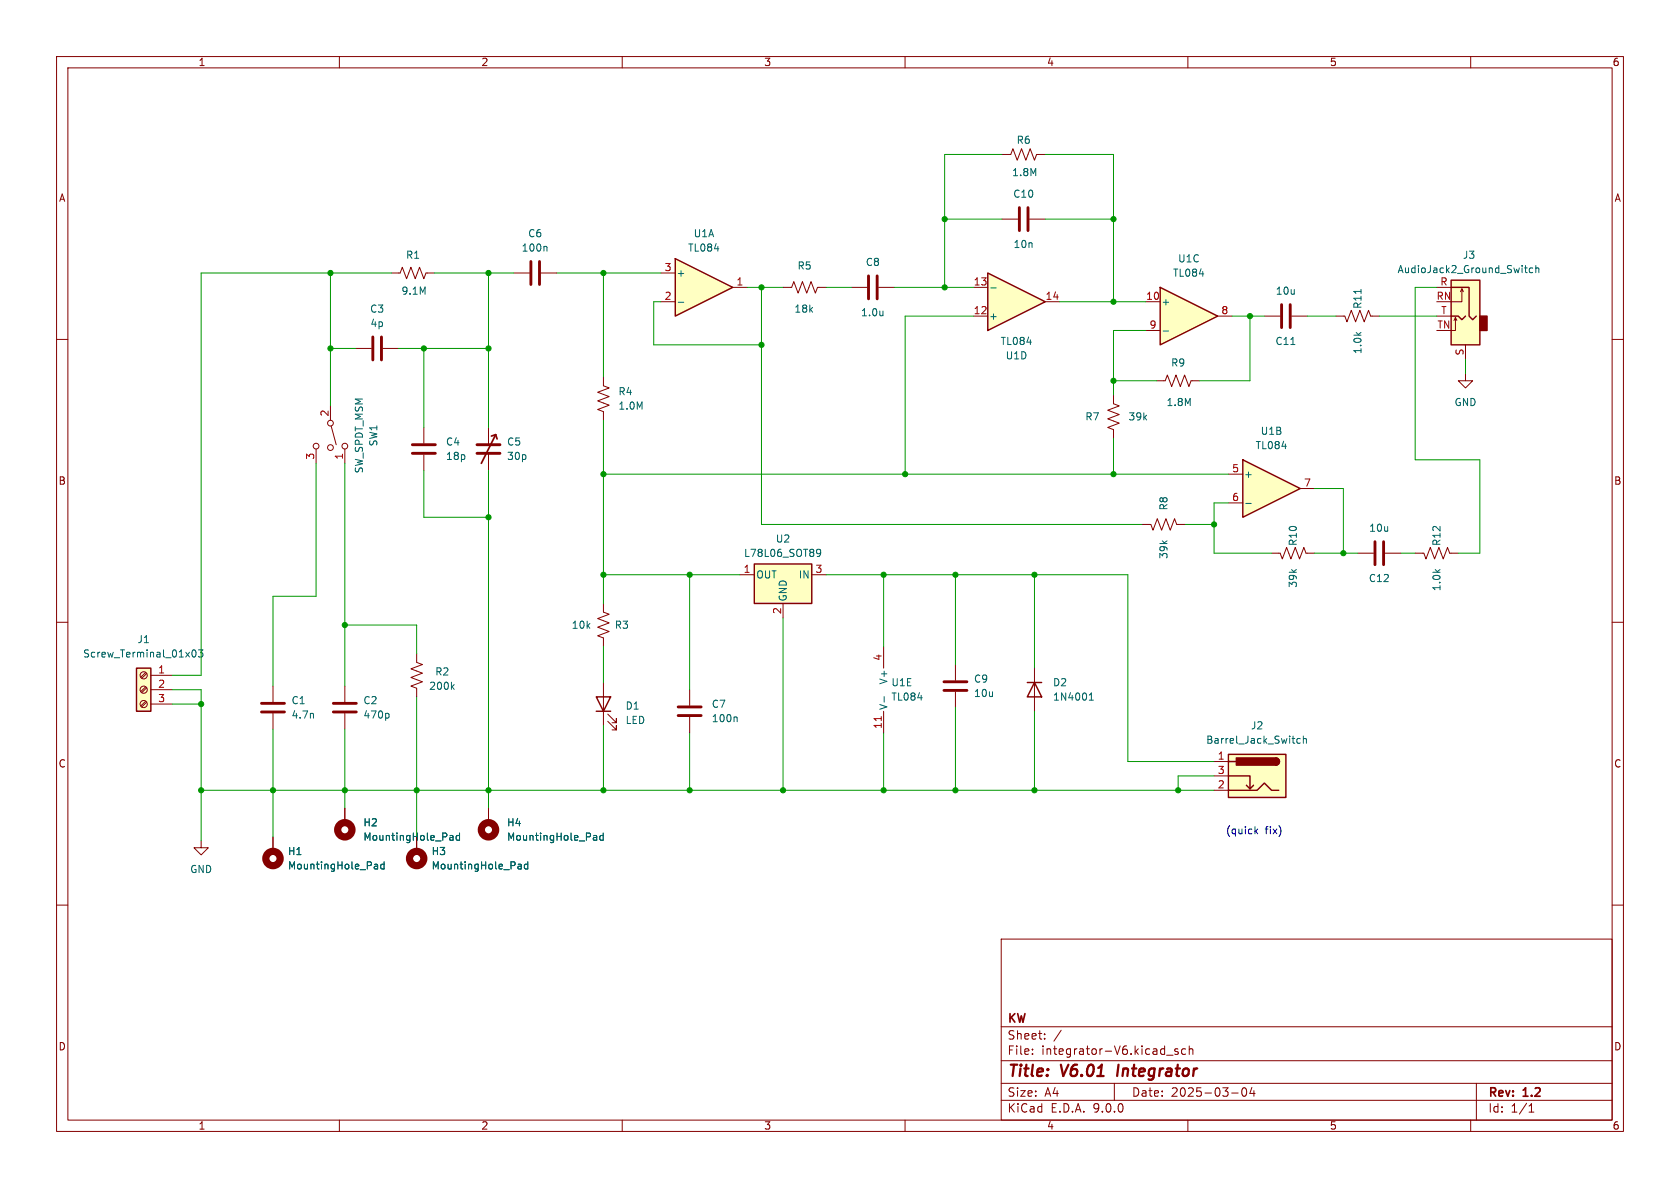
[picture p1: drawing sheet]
<svg xmlns="http://www.w3.org/2000/svg" width="297mm" height="210mm" viewBox="0 0 297 210" stroke-linecap="round" stroke-linejoin="round" font-family="sans-serif">
<g fill="none" stroke="#840000" stroke-width=".18">
<path d="M10 10h277v190h-277zM12 12h273v186h-273zM60 10v2M110 10v2M160 10v2M210 10v2M260 10v2M10 60h2M285 60h2M201.9 92.7h1.6l.3 1 .8-2 .8 2 .7-2 .8 2 .7-2 .4 1h1.5M10 110h2M285 110h2"/>
<path d="M10 160h2M177 166h108v32h-108zM285 160h2M60 198v2M110 198v2M160 198v2M177 194.5h108M177 191.5h108M177 187.5h108M177 181.5h108M182.5 186.3v.1M182.5 185.5v.1"/>
<path d="M184.7 183.6v.1M184.7 182.8v.1M187.6 182.1l-1.3 2M197 191.5v3M206.2 186.5h1.2M208.2 185.5l-.3-.1-.2 .2v.2l.5 .2v.3h-.5M209.6 185.5l-.4-.1-.3 .3v.4l.1 .2h.6M210 198v2M210.2 185.5l.3-.1 .3 .1 .1 .9M210.2 184.9v1.5M217.7 193.2h1.2M219.7 192.4l.2-.1a.81 .81 0 0 1 .6 .6 .81 .81 0 0 1-.3 .8l-.2 .1a.81 .81 0 0 1-.3-1.4z"/>
<path d="M221.3 192.2l-.3 1.1h.9M221.7 192.8v1M260 198v2M261 191.5v6.5M270.3 196.6h.9M270.3 195.5l.4-.4v1.5"/>
</g>
<path d="M197.7 188.2l-.2 2" fill="none" stroke="#840000" stroke-width=".4"/>
<path d="M217.2 133.4h10.1v7.6h-10.1z" fill="#ffffc2"/>
<path d="M217.2 133.4h10.1v7.6h-10.1zM217.2 139.7h5l1.3-1.3 1.3 1.3h1.3M217.2 137.2h3.8v2.2l.6-.6M217.2 134.6h1.2M220.3 138.8l.7 .6M225.6 134a.64 .64 0 0 1 .6 .6 .64 .64 0 0 1-.6 .7" fill="none" stroke="#840000" stroke-width=".25"/>
<g fill="#840000" stroke="#840000" stroke-width=".25">
<path d="M225.6 134a.64 .64 0 0 1 .6 .6 .64 .64 0 0 1-.6 .7z"/>
<path d="M218.6 134h7v1.3h-7z"/>
</g>
<path d="M73.7 115.6v1.5l1 .4-2.1 .7 2.1 .8-2.1 .8 2.1 .7-2.1 .8 1.1 .4v1.5M61 121.3v2.8M61 126.1v2.8M214.6 134.6h2.6M214.6 137.2h2.6M214.6 139.7h2.6" fill="none" stroke="#840000" stroke-width=".18"/>
<path d="M68.5 126.1l.3 .2v.4l-.3 .2M79.9 121.4l.4 .5M80.3 121l-.5 .5M229.9 130.6l-.4-.1-.2 .3 .1 .5h.5M230.4 130.7l.2-.2 .3 .1 .1 .8M230.4 130.1v1.3" fill="none" stroke="#006464" stroke-width=".18"/>
<path d="M58.9 124.3h4.1M58.9 125.9h4.1" fill="none" stroke="#840000" stroke-width=".51"/>
<path d="M133.3 99.7h10.2v7h-10.2z" fill="#ffffc2"/>
<path d="M133.3 99.7h10.2v7h-10.2zM105.4 123.2h2.5l-1.2 2.5zM105.4 125.7h2.5" fill="none" stroke="#840000" stroke-width=".25"/>
<g fill="none" stroke="#840000" stroke-width=".18">
<path d="M177.2 27.3h1.5l.4-1 .7 2 .8-2 .8 2 .7-2 .8 2 .4-1h1.5M177.2 38.7h2.8M182 38.7h2.8M150.5 50.8h2.8M155.3 50.8h2.8M224.8 97.8h1.5l.4 1 .8-2 .7 2 .8-2 .7 2 .8-2 .4 1h1.5M130.8 101.6h2.5M138.4 106.7v2.5M143.5 101.6h2.5M106.7 120.7v7.6M107.4 127.5l1.6 1.5v-.7v.7h-.8M107.4 126.2l1.6 1.6v-.8v.8h-.8"/>
<path d="M61 142.9v2.5M73.7 148v2.5"/>
</g>
<g fill="none" stroke="#006464" stroke-width=".18">
<path d="M156.1 55v.8M156.1 55.7l-.1 .1M144.4 97.2l.2-.1 .4 .1a.84 .84 0 0 1-.3 1.2h-.2M145.1 97.6l-.3 .3-.4-.1M79.7 147.7h.3l.1 .8M80.1 148.5h-.4M80.1 148l-.4 .1M81.2 147.7h-.3l-.3 .2 .2 .6h.4M81.2 147.3v1.2M91.7 152.8h.4l.1 .8M92.2 153.6h-.5M92.2 153.1h-.5"/>
<path d="M93.3 152.8h-.4l-.2 .2 .1 .6h.5M93.3 152.3v1.3"/>
</g>
<g fill="none" stroke="#840000" stroke-width="1.3">
<circle cx="61" cy="146.7" r="1.27"/>
<circle cx="73.7" cy="151.8" r="1.27"/>
</g>
<path d="M180.2 36.7v4.1M181.7 36.7v4.1M153.5 48.8v4M155.1 48.8v4" fill="none" stroke="#840000" stroke-width=".51"/>
<path d="M174.6 48.3l10.2 5-10.2 5.1z" fill="#ffffc2"/>
<path d="M174.6 48.3l10.2 5-10.2 5.1z" fill="none" stroke="#840000" stroke-width=".25"/>
<path d="M90.8 48.3h2.8M95.6 48.3h2.8M172.1 55.9h2.5M172.1 50.8h2.5M184.8 53.3h2.5M106.7 66.7v1.5l1 .4-2 .7 2 .8-2 .8 2 .7-2 .8 1 .4v1.5M121.9 121.9v2.8M121.9 126.7v2.8M86.4 142.9v2.5" fill="none" stroke="#840000" stroke-width=".18"/>
<path d="M96.5 43.5l.2 .2v.7M175.2 50.9h.9M130.1 126.7l.2 .2v.7M105.1 147.7h.3l.1 .8M105.5 148.5h-.4M105.5 148l-.4 .1M106.6 147.7h-.3l-.3 .2 .2 .6h.4M106.6 147.3v1.2" fill="none" stroke="#006464" stroke-width=".18"/>
<path d="M93.9 46.2v4.1M95.4 46.2v4.1M119.9 125h4.1M119.9 126.5h4.1" fill="none" stroke="#840000" stroke-width=".51"/>
<circle cx="86.4" cy="146.7" r="1.27" fill="none" stroke="#840000" stroke-width="1.3"/>
<path d="M119.4 45.7l10.1 5.1-10.1 5.1z" fill="#ffffc2"/>
<path d="M119.4 45.7l10.1 5.1-10.1 5.1z" fill="none" stroke="#840000" stroke-width=".25"/>
<path d="M116.8 48.3h2.6M116.8 53.3h2.6M129.5 50.8h2.6M138.4 50.8h1.6l.3-1 .8 2 .8-2 .7 2 .8-2 .7 2 .4-1h1.5M196.8 69.9v1.5l1.1 .4-2.1 .7 2.1 .8-2.1 .7 2.1 .8-2.1 .8 1 .3v1.6M106.7 106.7v1.5l1 .4-2 .7 2 .8-2 .8 2 .7-2 .8 1 .4v1.5M35.6 148.6v1.3h1.2l-1.2 1.2-1.3-1.2h1.3M48.3 148v2.5" fill="none" stroke="#840000" stroke-width=".18"/>
<path d="M119.9 53.4h1M66.3 152.8h.4l.1 .8M66.8 153.6h-.5M66.8 153.1h-.5M67.9 152.8h-.4l-.2 .2 .1 .6h.5M67.9 152.3v1.3" fill="none" stroke="#006464" stroke-width=".18"/>
<circle cx="48.3" cy="151.8" r="1.27" fill="none" stroke="#840000" stroke-width="1.3"/>
<path d="M24.1 118.1h2.6v7.6h-2.6z" fill="#ffffc2"/>
<path d="M24.1 118.1h2.6v7.6h-2.6z" fill="none" stroke="#840000" stroke-width=".25"/>
<g fill="none" stroke="#840000" stroke-width=".18">
<path d="M69.2 48.3h1.5l.4-1.1 .8 2.1 .7-2.1 .8 2.1 .8-2.1 .7 2.1 .4-1h1.5M55.9 79.4v2.5M58.4 71.8v2.5M58.5 75.3l.9 3.3M61 79.4v2.5M62.9 61.6h2.8M67.7 61.6h2.8M74.9 75.6v2.8M86.4 75.6v3M204.5 67.3h1.5l.4-1 .7 2 .8-2 .8 2 .7-2 .8 2 .4-1h1.5M74.9 80.4v2.8M86.4 80.1v3.1"/>
<path d="M240 97.8h2.8M244.9 97.8h2.7M250.2 97.8h1.5l.4 1 .8-2 .7 2 .8-2 .7 2 .8-2 .4 1h1.5M25.8 118.9l-.9 .8M25.9 119l-.8 .9M26.7 119.4h3.8M156.2 114.3v3.8M25.8 121.4l-.9 .9M25.8 124l-.9 .8M25.9 121.6l-.8 .8M25.9 124.1l-.8 .9M26.7 121.9h3.8"/>
<path d="M26.7 124.5h3.8M48.3 121.3v2.8M48.3 126.1v2.8M156.2 125.7v3.8"/>
<circle cx="55.9" cy="78.9" r=".51"/>
<circle cx="58.4" cy="74.8" r=".51"/>
<circle cx="58.4" cy="79.1" r=".51"/>
<circle cx="61" cy="78.9" r=".51"/>
<circle cx="25.4" cy="119.4" r=".63"/>
<circle cx="25.4" cy="124.5" r=".63"/>
<circle cx="25.4" cy="121.9" r=".63"/>
</g>
<path d="M34.1 114.9h.1a.68 .68 0 0 1 .5 .6 .68 .68 0 0 1-.5 .6 .84 .84 0 0 1-.1-1.2zM35.1 114.9h.8l-.5 .5 .4 .1v.5l-.2 .1-.5-.1M55.4 126.2v.7M156.3 123.1v1" fill="none" stroke="#006464" stroke-width=".18"/>
<path d="M65.9 59.6v4M67.4 59.6v4M72.9 78.6h4.1M84.3 78.6h4.1M72.9 80.1h4.1M84.3 80.1h4.1M243.1 95.8v4M244.6 95.8v4M46.2 124.3h4.1M46.2 125.9h4.1" fill="none" stroke="#840000" stroke-width=".51"/>
<path d="M87.6 76.8l-2.5 5.1M87.6 76.8l-.7 .3M87.6 76.8l.3 .8" fill="none" stroke="#840000" stroke-width=".3"/>
<path d="M155.8 126.7v.7" fill="none" stroke="#a90000" stroke-width=".18"/>
<path d="M205.1 50.8l10.2 5.1-10.2 5.1z" fill="#ffffc2"/>
<path d="M205.1 50.8l10.2 5.1-10.2 5.1z" fill="none" stroke="#840000" stroke-width=".25"/>
<path d="M202.6 53.3h2.5M202.6 58.4h2.5M215.3 55.9h2.5M259.1 66v1.3h1.2l-1.2 1.3-1.3-1.3h1.3" fill="none" stroke="#840000" stroke-width=".18"/>
<path d="M205.6 58.5h1" fill="none" stroke="#006464" stroke-width=".18"/>
<path d="M256.5 49.5h5.1v11.5h-5.1z" fill="#ffffc2"/>
<path d="M261.6 55.9h1.3v2.5h-1.3z" fill="#840000" stroke="#840000" stroke-width=".25"/>
<path d="M256.5 49.5h5.1v11.5h-5.1zM256.5 55.9h1.3l.6 .6 .7-.6M256.5 50.8h3.2v5.1l.6 .6 .7-.6" fill="none" stroke="#840000" stroke-width=".25"/>
<path d="M223.5 55.9h2.8M228.3 55.9h2.8M254 50.8h2.5M254 55.9h2.5M257.3 56.1l-.3 .5M257.6 56.6l-.3-.5v2.3h-.8M258.4 51.1l-.2 .5M258.7 51.6l-.3-.5v2.2h-1.9M259.1 61v2.5" fill="none" stroke="#840000" stroke-width=".18"/>
<path d="M269.5 47.4h.5M269.7 48l.3 .2M271 47.4h-.4l-.2 .2 .1 .5h.5M271.5 47.5l.2-.1h.3l.1 .8M271.5 46.9v1.3M228.2 60.9h.7" fill="none" stroke="#006464" stroke-width=".18"/>
<path d="M226.6 53.8v4.1M228.1 53.8v4.1" fill="none" stroke="#840000" stroke-width=".51"/>
<path d="M219.7 81.3l10.2 5.1-10.2 5z" fill="#ffffc2"/>
<path d="M219.7 81.3l10.2 5.1-10.2 5zM181.6 120.7h2.5M182.9 120.7l1.2 2.5h-2.5z" fill="none" stroke="#840000" stroke-width=".25"/>
<path d="M236.2 55.9h1.5l.4 1 .8-2 .7 2 .8-2 .8 2 .7-2 .4 1h1.5M217.2 83.8h2.5M217.2 88.9h2.5M229.9 86.4h2.5M168.9 117.5v2.8M182.9 118.1v7.6M168.9 122.3v2.8M48.3 148v2.5M61 142.9v2.5M73.7 148v2.5M86.4 142.9v2.5" fill="none" stroke="#840000" stroke-width=".18"/>
<g fill="none" stroke="#006464" stroke-width=".18">
<path d="M240.6 51.2v.7M220.2 89h1M192.6 123.8h.7M192.6 122.9l.3-.4v1.3M66.3 152.8h.4l.1 .8M66.8 153.6h-.5M66.8 153.1h-.5M67.9 152.8h-.4l-.2 .2 .1 .6h.5M67.9 152.3v1.3M79.7 147.7h.3l.1 .8M80.1 148.5h-.4M80.1 148l-.4 .1"/>
<path d="M81.2 147.7h-.3l-.3 .2 .2 .6h.4M81.2 147.3v1.2M91.7 152.8h.4l.1 .8M92.2 153.6h-.5M92.2 153.1h-.5M93.3 152.8h-.4l-.2 .2 .1 .6h.5M93.3 152.3v1.3M105.1 147.7h.3l.1 .8M105.5 148.5h-.4M105.5 148l-.4 .1M106.6 147.7h-.3l-.3 .2 .2 .6h.4M106.6 147.3v1.2"/>
</g>
<path d="M166.9 120.5h4M166.9 122h4" fill="none" stroke="#840000" stroke-width=".51"/>
<g fill="none" stroke="#009600" stroke-width=".18">
<path d="M167 38.7h10.2M177.2 27.3h-10.2v23.5M184.8 38.7h12M184.8 27.3h12v26M58.4 48.3v23.5M69.2 48.3h-33.6v71.1h-5.1M76.8 48.3h14M86.4 48.3v27.3M98.4 48.3h18.4M106.7 48.3v18.4M116.8 53.3h-1.2v7.7h19M132.1 50.8h6.3"/>
<path d="M134.6 50.8v41.9h67.3M146 50.8h4.5M158.1 50.8h14M172.1 55.9h-12.1v27.9M187.3 53.3h15.3M202.6 58.4h-5.8v11.5M217.8 55.9h5.7M221 55.9v11.4h-8.9M231.1 55.9h5.1M243.8 55.9h10.2M254 50.8h-3.8v30.5h11.4v16.5h-3.8M58.4 61.6h4.5"/>
<path d="M70.5 61.6h15.9M74.9 61.6v14M106.7 74.3v32.4M196.8 77.5v6.3M196.8 67.3h7.7M259.1 63.5v2.5M55.9 81.9v23.5h-7.6v15.9M61 81.9v39.4M74.9 83.2v8.2h11.5M86.4 83.2v59.7M106.7 83.8h110.5M209.5 92.7h5.1"/>
<path d="M217.2 88.9h-2.6v8.9h10.2M232.4 86.4h5.1v11.4M232.4 97.8h7.6M247.6 97.8h2.6M61 110.5h12.7v5.1M106.7 114.3v6.4M106.7 101.6h24.1M121.9 101.6v20.3M138.4 109.2v30.5M146 101.6h53.4v33h15.2M156.2 101.6v12.7M168.9 101.6v15.9"/>
<path d="M182.9 101.6v16.5M30.5 121.9h5.1v26.7M30.5 124.5h5.1M35.6 139.7h179M48.3 128.9v19.1M61 128.9v14M73.7 123.2v24.8M106.7 128.3v11.4M121.9 129.5v10.2M156.2 129.5v10.2M168.9 125.1v14.6M182.9 125.7v14"/>
<path d="M214.6 137.2h-6.3v2.5"/>
</g>
<path d="M222 146.9l.3 .5M222.3 146.5l-.4 .5" fill="none" stroke="#0000c2" stroke-width=".18"/>
<g fill="#009600" stroke="#009600" stroke-width=".18">
<circle cx="106.7" cy="101.6" r=".46"/>
<circle cx="121.9" cy="101.6" r=".46"/>
<circle cx="134.6" cy="61" r=".46"/>
<circle cx="134.6" cy="50.8" r=".46"/>
<circle cx="208.3" cy="139.7" r=".46"/>
<circle cx="214.6" cy="92.7" r=".46"/>
<circle cx="160" cy="83.8" r=".46"/>
<circle cx="167" cy="38.7" r=".46"/>
<circle cx="167" cy="50.8" r=".46"/>
<circle cx="196.8" cy="67.3" r=".46"/>
<circle cx="196.8" cy="83.8" r=".46"/>
<circle cx="86.4" cy="139.7" r=".46"/>
<circle cx="121.9" cy="139.7" r=".46"/>
<circle cx="106.7" cy="139.7" r=".46"/>
<circle cx="73.7" cy="139.7" r=".46"/>
<circle cx="61" cy="139.7" r=".46"/>
<circle cx="48.3" cy="139.7" r=".46"/>
<circle cx="35.6" cy="139.7" r=".46"/>
<circle cx="35.6" cy="124.5" r=".46"/>
<circle cx="61" cy="110.5" r=".46"/>
<circle cx="74.9" cy="61.6" r=".46"/>
<circle cx="106.7" cy="48.3" r=".46"/>
<circle cx="86.4" cy="48.3" r=".46"/>
<circle cx="86.4" cy="61.6" r=".46"/>
<circle cx="106.7" cy="83.8" r=".46"/>
<circle cx="86.4" cy="91.4" r=".46"/>
<circle cx="58.4" cy="61.6" r=".46"/>
<circle cx="58.4" cy="48.3" r=".46"/>
<circle cx="196.8" cy="38.7" r=".46"/>
<circle cx="237.5" cy="97.8" r=".46"/>
<circle cx="196.8" cy="53.3" r=".46"/>
<circle cx="221" cy="55.9" r=".46"/>
<circle cx="168.9" cy="139.7" r=".46"/>
<circle cx="182.9" cy="139.7" r=".46"/>
<circle cx="182.9" cy="101.6" r=".46"/>
<circle cx="168.9" cy="101.6" r=".46"/>
<circle cx="156.2" cy="101.6" r=".46"/>
<circle cx="138.4" cy="139.7" r=".46"/>
<circle cx="156.2" cy="139.7" r=".46"/>
</g>
<g font-size="2.8" fill="#840000">
<text x="178" y="190.9">Title:</text>
<text x="187.7" y="190.9">V6.01</text>
<text x="198.4" y="190.9">Integrator</text>
</g>
<g font-size="2.1" fill="#840000">
<text x="178" y="184">Sheet:</text>
<text x="178" y="181.2">KW</text>
<text x="178" y="186.7">File:</text>
<text x="184.1" y="186.7">integrator-V6.kicad_sch</text>
<text x="178" y="196.9">KiCad</text>
<text x="178" y="194.1">Size:</text>
<text x="184.7" y="194.1">A4</text>
<text x="185.7" y="196.9">E.D.A.</text>
<text x="193.3" y="196.9">9.0.0</text>
<text x="200" y="194.1">Date:</text>
<text x="207" y="194.1">2025-03-04</text>
<text x="263" y="194.3">Rev:</text>
<text x="263" y="196.9">Id:</text>
<text x="267.1" y="196.9">1/1</text>
<text x="269.4" y="194.3">1.2</text>
</g>
<g font-size="1.8" fill="#840000">
<text x="35" y="11.9">1</text>
<text x="85" y="11.9">2</text>
<text x="135" y="11.9">3</text>
<text x="185" y="11.9">4</text>
<text x="235" y="11.9">5</text>
<text x="285" y="11.9">6</text>
<text x="10.3" y="35.9">A</text>
<text x="285.3" y="35.9">A</text>
<text x="10.3" y="85.9">B</text>
<text x="285.3" y="85.9">B</text>
<text x="10.3" y="135.9">C</text>
<text x="285.3" y="135.9">C</text>
<text x="10.3" y="185.9">D</text>
<text x="285.3" y="185.9">D</text>
<text x="35" y="199.9">1</text>
<text x="85" y="199.9">2</text>
<text x="135" y="199.9">3</text>
<text x="185" y="199.9">4</text>
<text x="235" y="199.9">5</text>
<text x="285" y="199.9">6</text>
</g>
<g font-size="1.8" fill="#006464">
<text x="179.6" y="25.6">R6</text>
<text x="178.8" y="31.3">1.8M</text>
<text x="179" y="35.2">C10</text>
<text x="71.7" y="45.9">R1</text>
<text x="92.1" y="44.7">100n</text>
<text x="93.3" y="42.1">C6</text>
<text x="121.5" y="44.7">TL084</text>
<text x="122.5" y="42.1">U1A</text>
<text x="140.9" y="47.9">R5</text>
<text x="153" y="47.2">C8</text>
<text x="179.1" y="44">10n</text>
<text x="208.2" y="46.6">U1C</text>
<text x="258.5" y="45.9">J3</text>
<text x="70.9" y="52.3">9.1M</text>
<text x="119.5" y="49.1">+</text>
<text x="207.3" y="49.1">TL084</text>
<text x="225.4" y="52.3">10u</text>
<text x="247" y="48.5">AudioJack2_Ground_Switch</text>
<text x="65.3" y="55.5">C3</text>
<text x="65.4" y="58">4p</text>
<text x="140.3" y="55.5">18k</text>
<text x="152.1" y="56.1">1.0u</text>
<text x="174.8" y="56.7">+</text>
<text x="205.2" y="54.2">+</text>
<text x="240.9" y="54.7" transform="rotate(-90 240.9 54.7)">R11</text>
<text x="176.8" y="61.2">TL084</text>
<text x="177.7" y="63.7">U1D</text>
<text x="206.9" y="65">R9</text>
<text x="225.4" y="61.2">C11</text>
<text x="240.9" y="62.7" transform="rotate(-90 240.9 62.7)">1.0k</text>
<text x="109.2" y="70.1">R4</text>
<text x="206.1" y="72">1.8M</text>
<text x="257" y="72">GND</text>
<text x="109.2" y="72.6">1.0M</text>
<text x="191.8" y="74.5">R7</text>
<text x="199.4" y="74.5">39k</text>
<text x="222.8" y="77.1">U1B</text>
<text x="64.4" y="83.8" transform="rotate(-90 64.4 83.8)">SW_SPDT_MSM</text>
<text x="66.9" y="79" transform="rotate(-90 66.9 79)">SW1</text>
<text x="78.7" y="79">C4</text>
<text x="78.7" y="81.5">18p</text>
<text x="89.5" y="79">C5</text>
<text x="89.5" y="81.5">30p</text>
<text x="221.9" y="79.6">TL084</text>
<text x="219.8" y="84.7">+</text>
<text x="206.6" y="90.3" transform="rotate(-90 206.6 90.3)">R8</text>
<text x="242" y="94.2">10u</text>
<text x="131.4" y="98.7">L78L06_SOT89</text>
<text x="137.1" y="96.1">U2</text>
<text x="206.6" y="98.9" transform="rotate(-90 206.6 98.9)">39k</text>
<text x="229.5" y="96.6" transform="rotate(-90 229.5 96.6)">R10</text>
<text x="254.9" y="96.6" transform="rotate(-90 254.9 96.6)">R12</text>
<text x="133.6" y="102.5">OUT</text>
<text x="139.3" y="106.4" transform="rotate(-90 139.3 106.4)">GND</text>
<text x="141.1" y="102.5">IN</text>
<text x="229.5" y="104" transform="rotate(-90 229.5 104)">39k</text>
<text x="241.9" y="103.1">C12</text>
<text x="254.9" y="104.6" transform="rotate(-90 254.9 104.6)">1.0k</text>
<text x="24.2" y="113.9">J1</text>
<text x="101" y="111.4">10k</text>
<text x="108.6" y="111.4">R3</text>
<text x="14.6" y="116.4">Screw_Terminal_01x03</text>
<text x="76.8" y="119.6">R2</text>
<text x="51.4" y="124.7">C1</text>
<text x="64.1" y="124.7">C2</text>
<text x="75.8" y="122.1">200k</text>
<text x="110.5" y="125.6">D1</text>
<text x="125.7" y="125.3">C7</text>
<text x="157.1" y="125.6" transform="rotate(-90 157.1 125.6)">V-</text>
<text x="157.1" y="121.1" transform="rotate(-90 157.1 121.1)">V+</text>
<text x="157.5" y="121.5">U1E</text>
<text x="157.5" y="124.1">TL084</text>
<text x="172.1" y="120.9">C9</text>
<text x="172.1" y="123.4">10u</text>
<text x="186.1" y="121.5">D2</text>
<text x="186.1" y="124.1">1N4001</text>
<text x="51.4" y="127.2">4.7n</text>
<text x="64.1" y="127.2">470p</text>
<text x="110.5" y="128.2">LED</text>
<text x="125.7" y="127.9">100n</text>
<text x="213.1" y="131.7">Barrel_Jack_Switch</text>
<text x="221.1" y="129.1">J2</text>
<text x="64.1" y="146.3">H2</text>
<text x="64.1" y="148.8">MountingHole_Pad</text>
<text x="89.5" y="146.3">H4</text>
<text x="89.5" y="148.8">MountingHole_Pad</text>
<text x="33.5" y="154.5">GND</text>
<text x="50.8" y="151.4">H1</text>
<text x="50.8" y="153.9">MountingHole_Pad</text>
<text x="76.2" y="151.4">H3</text>
<text x="76.2" y="153.9">MountingHole_Pad</text>
</g>
<g font-size="1.8" fill="#a90000">
<text x="117.4" y="48">3</text>
<text x="117.4" y="53.1">2</text>
<text x="130.1" y="50.5">1</text>
<text x="172" y="50.5">13</text>
<text x="184.7" y="53.1">14</text>
<text x="202.5" y="53.1">10</text>
<text x="253.9" y="53.1">RN</text>
<text x="254.5" y="50.5">R</text>
<text x="172" y="55.6">12</text>
<text x="203.1" y="58.2">9</text>
<text x="215.8" y="55.6">8</text>
<text x="254" y="58.2">TN</text>
<text x="254.7" y="55.6">T</text>
<text x="258.8" y="62.9" transform="rotate(-90 258.8 62.9)">S</text>
<text x="58.2" y="73.7" transform="rotate(-90 58.2 73.7)">2</text>
<text x="55.6" y="81.4" transform="rotate(-90 55.6 81.4)">3</text>
<text x="60.7" y="81.4" transform="rotate(-90 60.7 81.4)">1</text>
<text x="217.7" y="83.6">5</text>
<text x="217.7" y="88.6">6</text>
<text x="230.4" y="86.1">7</text>
<text x="131.4" y="101.3">1</text>
<text x="144.1" y="101.3">3</text>
<text x="138.2" y="108.7" transform="rotate(-90 138.2 108.7)">2</text>
<text x="27.9" y="119.1">1</text>
<text x="156" y="116.9" transform="rotate(-90 156 116.9)">4</text>
<text x="27.9" y="121.7">2</text>
<text x="27.9" y="124.2">3</text>
<text x="156" y="128.9" transform="rotate(-90 156 128.9)">11</text>
<text x="215.2" y="134.4">1</text>
<text x="215.2" y="136.9">3</text>
<text x="215.2" y="139.4">2</text>
</g>
<g font-size="1.8" fill="#0000c2">
<text x="216.6" y="147.7">(quick</text>
<text x="223.7" y="147.7">fix)</text>
</g>
</svg>
